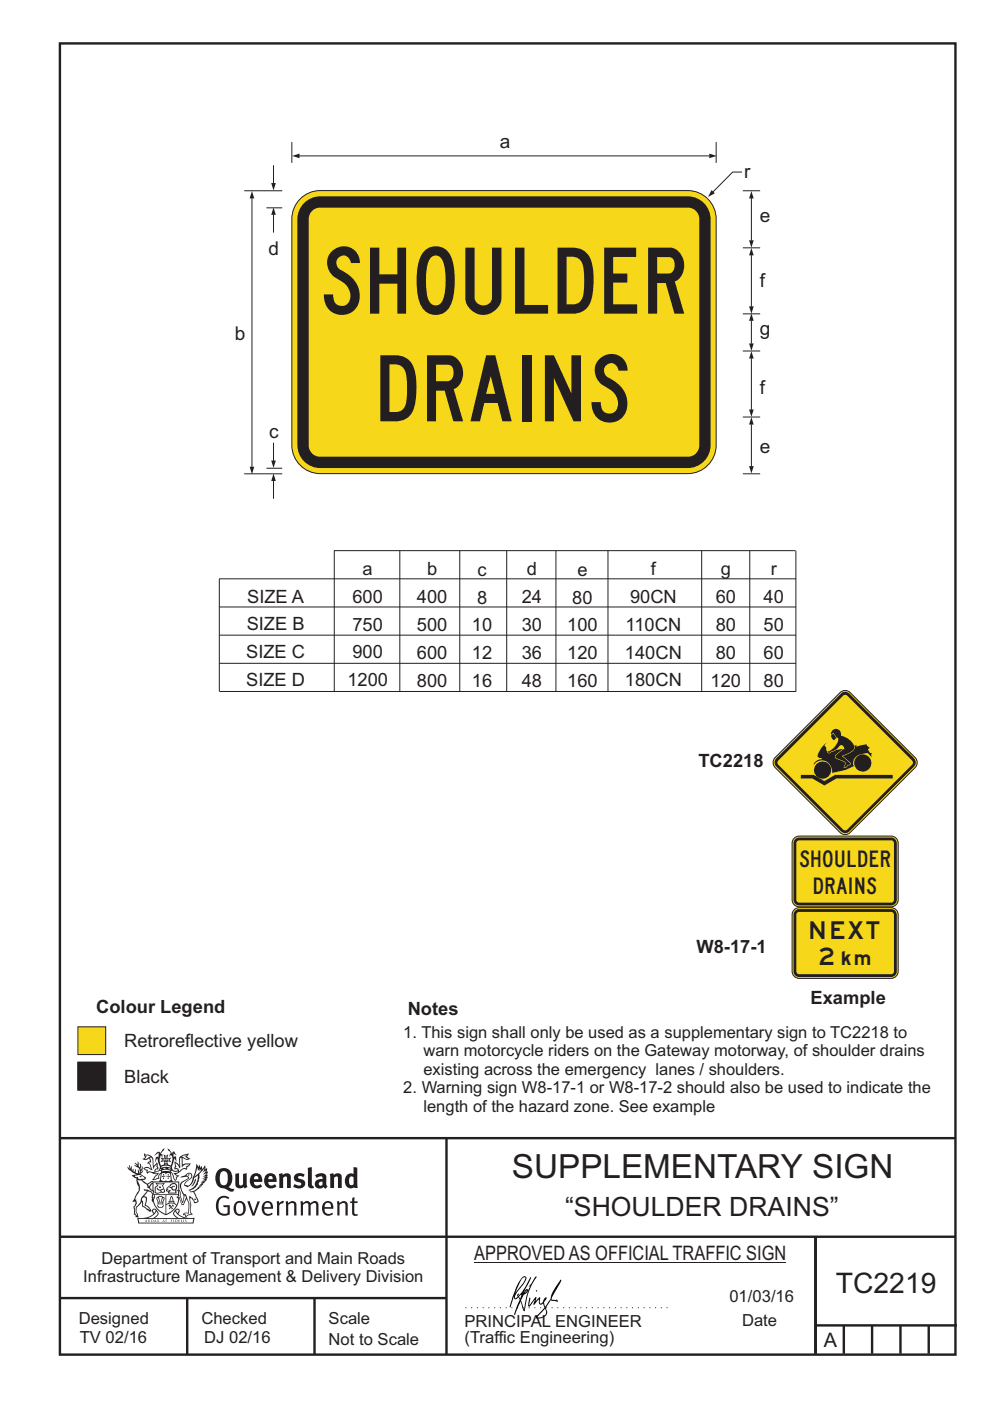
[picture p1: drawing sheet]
<svg xmlns="http://www.w3.org/2000/svg" width="210mm" height="297mm" viewBox="0 0 210 297" stroke-linecap="round" stroke-linejoin="round" font-family="sans-serif">
<g fill="none" stroke="#231f20" stroke-width=".51">
<path d="M12.7 9.2h190v278h-190zM12.7 241.3h189.9M94.7 241.4v45.8M12.7 275.2h82M12.7 262.2h190.1M39.7 275.2v12M66.7 275.2v12M173 262.2v24.8M173 281h30M179 281v6M185 281v6M191 281v6"/>
<path d="M197 281v6"/>
</g>
<path d="M100.6 267.7h66.2" fill="none" stroke="#231f20" stroke-width=".21"/>
<g fill="#231f20">
<path d="M47 248.5a2.55 2.55 0 0 0 0 2.7l.3 .1a.81 .81 0 0 0 1-.9v-.6a1.04 1.04 0 0 0-1.1-1.5zM46.3 248.1a1.82 1.82 0 0 1 2.1-.2 1.82 1.82 0 0 1 .9 1.9 2.29 2.29 0 0 1-.8 1.9l.7 .3h.5l-.2 .6a2.87 2.87 0 0 1-2-.7 2.12 2.12 0 0 1-1.7-3.1z" fill-rule="evenodd"/>
<path d="M49.9 248.9l.8-.2v2a.46 .46 0 0 0 .2 .6 .46 .46 0 0 0 .7-.2v-2.2l.7-.2v2.4l.2 .5-.6 .4-.2-.3a1.02 1.02 0 0 1-1.2 .2 1.02 1.02 0 0 1-.6-1.1z" fill-rule="evenodd"/>
<path d="M54 249.5l-.1 .5h.9a.49 .49 0 0 0-.2-.6 .49 .49 0 0 0-.6 .1zM53.4 249.2a1.34 1.34 0 0 1 1.6-.3 1.34 1.34 0 0 1 .6 1.5v.2h-1.7a.77 .77 0 0 0 .5 .8 .77 .77 0 0 0 .9-.3l.3 .4a1.59 1.59 0 0 1-2.1 .2 1.59 1.59 0 0 1-.4-2z" fill-rule="evenodd"/>
<path d="M57 249.5l-.1 .5h.9a.49 .49 0 0 0-.2-.6 .49 .49 0 0 0-.6 .1zM56.4 249.2a1.34 1.34 0 0 1 1.6-.3 1.34 1.34 0 0 1 .7 1.5v.2h-1.8a.77 .77 0 0 0 .5 .8 .77 .77 0 0 0 .9-.3l.3 .4a1.59 1.59 0 0 1-2 .2 1.59 1.59 0 0 1-.5-2z" fill-rule="evenodd"/>
<path d="M59.1 248.9l.8-.2 .1 .4a.95 .95 0 0 1 1-.3 .95 .95 0 0 1 .7 .8v2.3h-.8v-2.3a.46 .46 0 0 0-.8 .1v2.2h-.9z" fill-rule="evenodd"/>
<path d="M62.5 249.1a1.75 1.75 0 0 1 2.1-.1l-.2 .5-.6-.2a.43 .43 0 0 0-.6 .3l.4 .3a1.04 1.04 0 0 1 1.2 1.2 1.04 1.04 0 0 1-1.4 .9l-1.2-.4 .3-.6 1 .4 .4-.4a.88 .88 0 0 0-1-.5l-.4-.2-.1-.4z" fill-rule="evenodd"/>
<path d="M65.3 247.6l.8-.2 .1 3.8 .2 .2 .2 .5a.88 .88 0 0 1-1-.1 .88 .88 0 0 1-.3-1z" fill-rule="evenodd"/>
<path d="M67.8 250.6a.43 .43 0 0 0-.1 .7 .43 .43 0 0 0 .7-.1v-.7zM66.8 249.2a1.7 1.7 0 0 1 2.4 .1v1.8l.3 .4-.4 .5-.5-.3a1.03 1.03 0 0 1-1.7-.2 1.03 1.03 0 0 1 .8-1.5h.7v-.4a.8 .8 0 0 0-1.2 .1z" fill-rule="evenodd"/>
<path d="M69.9 248.9l.8-.2 .1 .4a.95 .95 0 0 1 1-.3 .95 .95 0 0 1 .7 .8v2.3h-.8v-2.3a.46 .46 0 0 0-.8 .1v2.2h-.8z" fill-rule="evenodd"/>
<path d="M74.3 249.5a1.48 1.48 0 0 0 0 1.7l.4 .1 .3-.2v-1.5l-.3-.2zM75 247.4l.8 .2 .1 4.3h-.7l-.1-.2a1.26 1.26 0 0 1-1.4 0 1.26 1.26 0 0 1-.6-1.3 1.29 1.29 0 0 1 .5-1.3 1.29 1.29 0 0 1 1.4-.2z" fill-rule="evenodd"/>
<path d="M46.4 253.9a1.72 1.72 0 0 1 2.2 0l-.2 .3a1.24 1.24 0 0 0-1.4-.1 1.24 1.24 0 0 0-.7 1.3 1.49 1.49 0 0 0 1.3 2l.7-.2v-1.3h-.9l-.1-.4h1.4v2a1.93 1.93 0 0 1-2.2-.1 1.93 1.93 0 0 1-.7-2.2l.2-.7z" fill-rule="evenodd"/>
<path d="M50.3 255.2a1.65 1.65 0 0 0 .3 2.2 .99 .99 0 0 0 1-1.5 .78 .78 0 0 0-.4-.8 .78 .78 0 0 0-.9 .1zM50 254.9a1.33 1.33 0 0 1 1.6-.1 1.33 1.33 0 0 1 .5 1.5 1.31 1.31 0 0 1-1.3 1.5 1.31 1.31 0 0 1-1.3-1.6l.1-.5z" fill-rule="evenodd"/>
<path d="M52.5 254.7l.4-.1 .9 2.6 .8-2.5h.5l-1.1 3h-.5z" fill-rule="evenodd"/>
<path d="M56.2 255.2l-.2 .7h1.4a.7 .7 0 0 0-.3-.8 .7 .7 0 0 0-.9 .1zM55.9 255a1.22 1.22 0 0 1 1.5-.2 1.22 1.22 0 0 1 .5 1.5h-1.9a.93 .93 0 0 0 .5 1 .93 .93 0 0 0 1.2-.2l.1 .3a1.43 1.43 0 0 1-1.7 .1 1.43 1.43 0 0 1-.6-1.7z" fill-rule="evenodd"/>
<path d="M58.7 254.8l.4-.2 .1 .5 .4-.3 .6-.2-.2 .6a.66 .66 0 0 0-.8 .6v1.9h-.4z" fill-rule="evenodd"/>
<path d="M60.6 254.8l.4-.2 .1 .5a.94 .94 0 0 1 1-.4 .94 .94 0 0 1 .8 .7v2.3h-.5l-.1-2.5a.81 .81 0 0 0-1.2 .3v2.2h-.4z" fill-rule="evenodd"/>
<path d="M63.7 254.7l.5-.1 .1 .5 .4-.3a.78 .78 0 0 1 1.1 .3 .9 .9 0 0 1 1-.5 .9 .9 0 0 1 .7 .8v2.3h-.4l-.1-2.5a.67 .67 0 0 0-1.1 .3v2.2h-.5v-2.4l-.4-.2-.7 .4v2.2h-.5z" fill-rule="evenodd"/>
<path d="M69 255.2l-.2 .7h1.4a.7 .7 0 0 0-.3-.8 .7 .7 0 0 0-.9 .1zM68.7 255a1.22 1.22 0 0 1 1.5-.2 1.22 1.22 0 0 1 .5 1.5h-1.9a.93 .93 0 0 0 .5 1 .93 .93 0 0 0 1.2-.2l.1 .3a1.44 1.44 0 0 1-1.7 .1 1.44 1.44 0 0 1-.6-1.7z" fill-rule="evenodd"/>
<path d="M71.4 254.8l.5-.2 .1 .5a.94 .94 0 0 1 1-.4 .94 .94 0 0 1 .7 .7v2.3h-.4l-.1-2.5a.81 .81 0 0 0-1.2 .3v2.2h-.5z" fill-rule="evenodd"/>
<path d="M74.7 254l.5-.2v.9h.7l-.1 .4h-.7l.1 2.2 .1 .1h.5l.1 .3a.75 .75 0 0 1-1.2-.6v-2h-.4v-.4h.4z" fill-rule="evenodd"/>
<path d="M30.8 244.9l1.1 .3-.9 .5h-.4l.5-.5zM31.8 245.5l.2-.1a2.44 2.44 0 0 1 .4 2l.1 .4 .7-1-.1 .6 .3 .3a.57 .57 0 0 0-.6 .8l-1-.2-.5 .2 .1-.5-.7-.2 .6-.2 1 .5 .1-.1-.6-1.3-.2-.1 .5-.1zM30.7 244.5l-.2 .4 .3 .4-.6 .4a1.04 1.04 0 0 0 1.4-.1l.2 .7h-.4l-.2 .4a.94 .94 0 0 1 .9 1.1l-.2-.1a1.16 1.16 0 0 0-1.5-.1l.3 .4 .4 .2 .1 .5 .2 .2v-.2a.94 .94 0 0 1 1.1 .2h.9l-1.2 1.2a1.13 1.13 0 0 0 1.2-.2l.4-.1-.1-.4 .5-.7a.83 .83 0 0 0-.6 1.1l-.3-.1-.7 .3 1.1-1.4-.5 .2-.5-.1 1.3-.5-.2-.2-.8 .4v-.3l.2-.2 .3 .1 .1-.3-.2-.4v-.6l-.2-.3-.6 .9v-.7a1.42 1.42 0 0 0-1.7-1.8z" fill-rule="evenodd"/>
<path d="M38.5 245.3l.5-.3 .7-.1-.6 .3 .8 .5h-.3zM38.3 245.5h.2l.1 2a1.69 1.69 0 0 1 1.5-.7l-.7 .5 .1 .5a1.1 1.1 0 0 0-1.5 .6l-.1-.5-.2-.2h-.5l.2-.4-.2-.7a1.42 1.42 0 0 1 .8 1.1l.2-.1zM37.1 246.2l.1 1-.2 .3v.5l.6-.1 .1 .2a.96 .96 0 0 1-1.1-.1l-.1 .1a1.06 1.06 0 0 0 1.3 .2v.1a.72 .72 0 0 1-1 .2l.3 .5 .6 .3-.4 .1-.1 .7-.3-.4-.3-1.1-.4-.4 .4 .9a1.54 1.54 0 0 0 .6 1.2l.2-.3a.58 .58 0 0 1 .5-.7l.1-.2h-.3l-.4-.3 .9-.5a.93 .93 0 0 1 1.1-.5l.1 .2 .2-.1 .1-.5a.99 .99 0 0 0 .7-.9l-1.3 .1-.4 .3v-1.5l.9 .4 .8-.3h-.3l-.5-.4 .4-.7-.7 .2a1.46 1.46 0 0 0-1.3 2.1v.4l-.2-.4z" fill-rule="evenodd"/>
<path d="M35.6 248.9l.2 .1-.1 .4h.3l-.3 .1v.5l-.1-.6h-.3l.3-.1z" fill-rule="evenodd"/>
<path d="M34.6 248.9l.2 .1-.1 .3 .4 .1h-.4v.6l-.1-.5-.3-.1h.3z" fill-rule="evenodd"/>
<path d="M34.3 248.8a.57 .57 0 0 1 .9 .2 .57 .57 0 0 1 .9-.2l.2 1.4-.2 .1a.57 .57 0 0 1-.9-.1 .69 .69 0 0 1-1.1 0zM34.2 248.1l-.3 2.1-.2 .4h2.9l-.1-.4-.3-2.1h-.2v.3l-.8-.1-.9 .1 .1-.3z" fill-rule="evenodd"/>
<path d="M34.2 252.4a.3 .3 0 0 0 .6 0 .3 .3 0 0 0-.6 0zM33.3 251l.3 .3-.3 .3a.79 .79 0 0 0 0 1.3l.8-.2-.1-.3a.55 .55 0 0 1-.7-.6h.1l.1 .3 .4 .1 .8-.2-.4-.7 .4-.3-.7 .1zM33 250.7l1.1 .2 .9-.2-.4 .7 .4 1.1a.56 .56 0 0 1-.8 .3l-.2 .1a.73 .73 0 0 1-.9 .1 .73 .73 0 0 1-.3-.9v-.4l.5-.4z" fill-rule="evenodd"/>
<path d="M35.6 251.9l.7-.5a.58 .58 0 0 1 1-.1 .58 .58 0 0 1-.5 .9l-.2-.3a.43 .43 0 0 1 .6-.3v-.1a.57 .57 0 0 0-.8 .2l-.2-.1-.3 .2 .4 .1a.55 .55 0 0 0 .9 .5v.5h-1.3l.3-.4-.1-.2-.6 .1 .2-.2-.2-.1zM35.4 251.8l-.1 .2a.39 .39 0 0 0 .2 .7l.3-.1-.2 .5h1.9l-.1-.8a.86 .86 0 0 0-.1-1.4 .86 .86 0 0 0-1.3 .4z" fill-rule="evenodd"/>
<path d="M36 254.8h.8v.2h-.8zM36.4 253.8l.2 .8h-.4zM36.4 253.5l-.3 .5-.1 .6h-.2v.4l-.7 .4 .1 .2a1.48 1.48 0 0 1 2.2 .1l.2-.1-.6-.5v-.5h-.2l-.1-.6z" fill-rule="evenodd"/>
<path d="M35.8 255.4l.3 .1 .2 .3 .3-.2-.2-.2a.38 .38 0 0 1 .4 .5l-.1-.2-.3 .3 .3 .2-.3 .2-.1-.3-.4 .3-.1-.2 .4-.3-.2-.1-.1 .1z" fill-rule="evenodd"/>
<path d="M34.5 254h.2v.2l-.3 .6h-.1zM33.6 255.3h.9v.2a.55 .55 0 0 1-.8 .4v-.2h-.2zM33.4 254h.2l.2 .8h-.2zM33.6 255h.8l.1 .1-.8 .1zM33.8 253.7h.5l-.2 1.1h-.2zM33.3 253.8l-.1 .3 .3 1.2a.48 .48 0 0 0-.1 .5 .48 .48 0 0 0 .4 .3l.6-.1a.49 .49 0 0 0 .2-.7l.3-1.2-.1-.3a1.42 1.42 0 0 0-1.5 0z" fill-rule="evenodd"/>
<path d="M33.6 251.6h.5l.1 .3h-.4z" fill-rule="evenodd"/>
<path d="M41.3 250.1l.3-.2-.2 .9-.6 .7h-.2l.5-.7z" fill-rule="evenodd"/>
<path d="M39.7 249l.3-.2 .5 .2a.88 .88 0 0 1-.6 1.1 1.22 1.22 0 0 0-.8 1.3l.5 .2a.72 .72 0 0 0 .9-.4l.5-.8 .2-.6 .8-.6v.3a2.85 2.85 0 0 1-2 2.8l.1 .1a2.13 2.13 0 0 0 1.9-1.5l-.1-.2a2.01 2.01 0 0 0 .3-1.8l1.2-1.3-.4 1 .7-.5-.7 1 .8-.4-.8 .8 .7-.1-.9 .5 .8-.1-.8 .4h.7l-.8 .3 .3 .2h-.4l.2 .4-.4-.1 .2 .3h-.4l.1 .3h-.1a2.16 2.16 0 0 1-2 1l.1 .2h.4a.76 .76 0 0 1 .7 .7l.5 1.2-.6 .2a1.45 1.45 0 0 0-1.2-1.3l.3 1.8-.1 1.9 .4 .2a1.07 1.07 0 0 0-1.2 .4v-.3l-.5-.2a.87 .87 0 0 1 1-.1l.1-.7a4.4 4.4 0 0 0-.6-3.1l-.1-.3h-.2a2.16 2.16 0 0 1-.7-2.2l.3-.3 1.2-.8a.55 .55 0 0 0-.4-.7zM37.8 252.4a.76 .76 0 0 1 .3 1.1l.6 1.6 .4-1.7 .2 .1a.61 .61 0 0 1-.1 .9l-.3 .9h-.2l-.7-1.6-.3 .1a1.18 1.18 0 0 0 .1-1.4zM41.8 247.5l.2 .8 .3-.6v.6l.3-.5a1.9 1.9 0 0 1-1.1 1.4l-.3 .3zM38.2 249.6l1.4-.1 .2 .1v.3l-.5 .3a1.26 1.26 0 0 0-1 1.9l.2 .7a1.84 1.84 0 0 1 .2 2l-.4-1.3a.96 .96 0 0 0-.4-1.3l-.4 .3a.78 .78 0 0 1-.1 1.3l.2 .2h.4l.4 1.1a.38 .38 0 0 0 .2 .4 .38 .38 0 0 0 .4-.1l.6-1.2a2.94 2.94 0 0 1 .3 2.5v.5l-.8-.1-.3 .4v.2l.4-.1 .1 .4 .2 .1a1.02 1.02 0 0 1 1.3-.5l-.1-.4-.3-.1 .2-1.7-.3-1.4 .1 .1a1.14 1.14 0 0 1 .7 .9 .63 .63 0 0 0 .9-.2 .63 .63 0 0 0-.2-.8l-.6-1.3 .9-.6 .2-.3 .2-.1v-.2h.3l-.1-.3h.4l-.1-.3 .5-.1-.2-.2 .5-.4 .1-.2-.3 .1 .5-.6-.3 .1 .3-.6-.4 .1 .4-.5v-.3l-.3 .2 .1-.6v-.3l-.4 .3-.1-.8-.5 .8-.2-.7-.2 .5-.3-.8-.1 .6-.5-.8-.1 1.4-.7 1.9a1.81 1.81 0 0 1-.9 1.4l-.6-.2a1.75 1.75 0 0 1 1.1-1.2 .75 .75 0 0 0 .1-1.3 .75 .75 0 0 0-1.2 .5z" fill-rule="evenodd"/>
<path d="M41.2 254.2l.3-.1 .1 .3h-.4z" fill-rule="evenodd"/>
<path d="M29.4 258.4h11.6l-.2 .8h-11.3zM31.3 258.2l.5-.1a2.48 2.48 0 0 0 1.4-1.3l.2 .6-.5 .5-.4 .3zM32.5 256.6l.3-.2 .2 .2-.3 .6zM37.2 256.8a2.65 2.65 0 0 0 1.8 1.4h-1.1l-.5-.3-.5-.5zM37.4 256.6l.2-.2 .3 .2-.3 .6zM29.2 258.2l.1 1.2h11.7l.3-1.1-.2-.1a4.1 4.1 0 0 1-3.3-.9l.3-.4-.1-.5a1.06 1.06 0 0 0-1.3 .9l.2 .4 .6 .5h-4.7l.3-.1a.84 .84 0 0 0 .6-.7 .84 .84 0 0 0-.5-.9l-.3-.2-.5 .1-.1 .5 .3 .4a4.2 4.2 0 0 1-3.4 .9z" fill-rule="evenodd"/>
<path d="M31 258.7l.1 .2h-.2zM31 258.6l-.3 .5 .4-.1 .2 .1z" fill-rule="evenodd"/>
<path d="M31.3 258.6h.2v.4a.25 .25 0 0 0 .3-.1 .25 .25 0 0 0-.1-.3h.1a.29 .29 0 0 1 0 .4 .29 .29 0 0 1-.4 0 .29 .29 0 0 1 0-.4z" fill-rule="evenodd"/>
<path d="M32.2 258.6a.22 .22 0 0 1 .3 .2 .22 .22 0 0 1-.3 .2zM32 258.6v.5a.33 .33 0 0 0 .5-.1 .33 .33 0 0 0 0-.4 .33 .33 0 0 0-.5 0z" fill-rule="evenodd"/>
<path d="M32.9 258.7l.1 .2h-.2zM32.9 258.6l-.2 .5 .3-.1 .2 .1z" fill-rule="evenodd"/>
<path d="M33.3 258.6h.2v.2l.3-.2-.2 .2 .2 .3-.3-.2-.1 .2h-.1l.2-.3z" fill-rule="evenodd"/>
<path d="M34.7 258.7l.1 .2h-.2zM34.7 258.6l-.3 .5 .4-.1 .2 .1z" fill-rule="evenodd"/>
<path d="M35 258.6h.4h-.1v.5h-.2l.1-.5z" fill-rule="evenodd"/>
<path d="M36.2 258.6h.3h-.2v.2h.2h-.2l.1 .3h-.2z" fill-rule="evenodd"/>
<path d="M36.7 258.6h.2v.5h-.2z" fill-rule="evenodd"/>
<path d="M37.3 258.6a.22 .22 0 0 1 .3 .2 .22 .22 0 0 1-.3 .2zM37.1 258.6v.5a.33 .33 0 0 0 .5-.1 .33 .33 0 0 0 0-.4 .33 .33 0 0 0-.5 0z" fill-rule="evenodd"/>
<path d="M37.8 258.6h.3h-.1v.2h.1h-.1v.2l.1 .1h-.3z" fill-rule="evenodd"/>
<path d="M38.3 258.6h.3l-.1 .4 .2 .1h-.4z" fill-rule="evenodd"/>
<path d="M38.9 258.6h.2v.5h-.2z" fill-rule="evenodd"/>
<path d="M39.3 258.6h.2l-.2 .1 .2 .2-.1 .2h-.1v-.2l.2 .1z" fill-rule="evenodd"/>
<path d="M34.2 247.4a1.51 1.51 0 0 1 2 .2 2.67 2.67 0 0 0-2.1 0zM35.7 247.6l.4 .2 .1 .2-.4-.1zM34.6 247.7l.4-.1 .2 .2h-.4zM34 247.9l.3 .1-.3 .1zM34.9 246.9l.3-.2 .2 .2zM34.9 245.7h.2v.4h-.2zM35 245.1l.2 .2 .2-.2-.1 .4h-.2zM35.1 246.3h.2l.1 .4-.2-.2-.2 .2zM35.3 245.7h.2v.4h-.2zM34.4 245.7l.3 .1v.2l-.3 .1 .2-.2zM35.7 245.8l.3-.1-.2 .2 .2 .2-.4-.1zM32.7 244.9l1-.5-.1 1-.2-.1-.4 .1-.2 1.1 .5-1 .2 .9a1.84 1.84 0 0 1 .3 1.7l.4 .1a2.48 2.48 0 0 1 2.2 .1l.2-.3-.2-.7 .7-1.7 .4 .6-.2-1-.2-.1-.2 .3v-.9l.6 .4-.6-.7h-.3l-.1 .4-.5-.8-.5-.3 .2 .4 .5 .6-.4 .7 .4-.3a2.06 2.06 0 0 1 0 2.2l-.6-.2-.1-.6 .1-.1 .8 .2-.4-.5 .4-.5-.7 .2-.2-.2 .2-.7-.5 .4-.5-.4 .2 .7-.2 .2-.7-.2 .4 .5-.4 .5 .7-.2 .2 .1-.2 .6-.5 .2a2.02 2.02 0 0 1 0-2.2l.3 .5-.1-.6-.3-.1 .8-1.2-.5 .3-.4 .7-.2-.3a.8 .8 0 0 0-.8 .5z" fill-rule="evenodd"/>
<path d="M29.2 250.1l.3 .2a.61 .61 0 0 1 .8 .3l.3 .2a.8 .8 0 0 1 .6 1l.4 .1 .5 .6a1 1 0 0 1 .5 1l-.1 .7v-.5h-.1a.96 .96 0 0 0-.8-1.3l-.3-.2h-.6l-.1-.1-.2 .1 .2 .3h.5l-1.1 1.4-.2 .9-.4 .6a1.33 1.33 0 0 0-.5 1.8l.2 .5a1.26 1.26 0 0 1-.5-1.4l-.1-.4a1.56 1.56 0 0 0 .4-1.7l-.3 .2 .2-.5a3.2 3.2 0 0 0 .7-3zM30.4 253.9h.4a2.06 2.06 0 0 1-.1 1.6l.7 .5 .4 .5-.6-.2-.8-.6-.1-.9a.51 .51 0 0 1 .1-.9zM28.6 249.3a1.52 1.52 0 0 1 2.1 .6l-1.1 .1-.2-.1-.2-.4-.4 .1zM27.5 247v.8l-.3-.4-.2 .1a3.1 3.1 0 0 0 2 1.5l-1 .1 .5 .6 .5 .1v1.1a1.84 1.84 0 0 1-.2 2.5l-.4 .9-.4 .4 .3 .1 .4-.1 .1 .4-.2 .5-.3 .2 .1 1.8 .2-.1 .2 .6h.2l.4-.1-.1-.5a1.3 1.3 0 0 1-.1-1.6l.8-1.1 .2 1.1 .6 .2 .4 .6 .2-.2 .2 .4 .5-.1a1.85 1.85 0 0 0-1.2-1.3l.1-.3a1.39 1.39 0 0 0 0-1.5h-.5l.5-.6a.66 .66 0 0 1 .9-.4 .66 .66 0 0 1 .3 .9l-.1 .4h.2v.1l-.2 .3 .2 .5 .2-.3a2.24 2.24 0 0 0 .1-2.2 .73 .73 0 0 1-.7-.6 .73 .73 0 0 1 .5-.8l.1-.2a.94 .94 0 0 0-.9 .8 .48 .48 0 0 1-.1-.5 .48 .48 0 0 1 .5-.3l.5-.3a.51 .51 0 0 0-.8 .2l-.5 .3-1-.8 .6-.1 .1-.5-1.1-.7 .5-.4v-.4l-.5 .5 .1-.2a.69 .69 0 0 0 .2-1.1v.5l-.3 .2 .1-1.1-.3-.2 .1 .6-.1 .2-.4-1.2v.6l-.7-.3 .6 .6-.6-.2 .2 .3a1 1 0 0 1 .8 1.5l-.2-.8v.8l-.5-.2-.1-.7-.2 .6-.2-.1v-.6l-.2 .4-.2-.2 .1-.7-.2 .5z" fill-rule="evenodd"/>
<path d="M29.5 249.5l.3-.2 .3 .3z" fill-rule="evenodd"/>
<path d="M32.4 250.5h5.6v2l-.2-.1v-1.7h-5.2v2.5h5.2v-.8l.1 .2-.1 1.1v-.3h-2.5v4a4.1 4.1 0 0 0 2.6-3.6l.1-.1a4 4 0 0 1-2.8 3.9 4.2 4.2 0 0 1-2.8-4.7l.1 1.3 .1-.1a3.8 3.8 0 0 0 2.5 3.3v-4h-2.5l-.2-.9z" fill-rule="evenodd"/>
<circle cx="40" cy="249.1" r=".17"/>
</g>
<path d="M16.5 225.2h5.9v5.9h-5.9z" fill-rule="evenodd" fill="#ed1c24" stroke="#231f20" stroke-width=".21"/>
<path d="M16.5 225.2h5.9v5.9h-5.9z" fill-rule="evenodd" fill="#231f20" stroke="#231f20" stroke-width=".21"/>
<path d="M16.5 217.7h5.9v5.9h-5.9z" fill-rule="evenodd" fill="#f7d719" stroke="#231f20" stroke-width=".21"/>
<path d="M98.7 277.3h43.3" fill="none" stroke="#231f20" stroke-width=".21" stroke-dasharray=".2 1" stroke-linecap="butt"/>
<path d="M63.7 42.2a6 6 0 0 1 4.2-1.8h78a6 6 0 0 1 6 6v48a6 6 0 0 1-6 6h-78a6 6 0 0 1-6-6v-48a6 6 0 0 1 1.8-4.2z" fill-rule="evenodd" fill="#f7d719" stroke="#231f20" stroke-width=".21"/>
<path d="M64.2 43.4a4.8 4.8 0 0 1 3.7-1.8h78a4.9 4.9 0 0 1 4.8 4.9v47.9a4.9 4.9 0 0 1-4.8 4.8h-78a4.9 4.9 0 0 1-4.8-4.8v-47.9a4.8 4.8 0 0 1 1.1-3.1z" fill-rule="evenodd" fill="#231f20"/>
<path d="M66.4 44.6l.9-.5 .6-.1h78a2.41 2.41 0 0 1 2.4 2.4v48a2.41 2.41 0 0 1-2.4 2.4h-78a2.41 2.41 0 0 1-2.4-2.4v-48a2.4 2.4 0 0 1 .9-1.8z" fill-rule="evenodd" fill="#f7d719"/>
<path d="M159.4 90v8.9" fill="none" stroke="#231f20" stroke-width=".21"/>
<g fill="#231f20">
<path d="M159.4 88.4l.5 1.6h-1z"/>
<path d="M158.9 98.8h1l-.5 1.6z"/>
</g>
<path d="M159.4 42v9" fill="none" stroke="#231f20" stroke-width=".21"/>
<g fill="#231f20">
<path d="M159.4 40.5l.5 1.6h-1z"/>
<path d="M158.9 50.9h1l-.5 1.6z"/>
</g>
<path d="M63.5 33.1h87" fill="none" stroke="#231f20" stroke-width=".21"/>
<g fill="#231f20">
<path d="M62 33.1l1.5-.5v.9z"/>
<path d="M150.4 32.6l1.6 .5-1.6 .4z"/>
</g>
<path d="M159.4 76v10.9" fill="none" stroke="#231f20" stroke-width=".21"/>
<g fill="#231f20">
<path d="M159.4 74.4l.5 1.6h-1z"/>
<path d="M158.9 86.8h1l-.5 1.6z"/>
</g>
<path d="M159.4 54.1v10.9" fill="none" stroke="#231f20" stroke-width=".21"/>
<g fill="#231f20">
<path d="M159.4 52.6l.5 1.5h-1z"/>
<path d="M158.9 64.9h1l-.5 1.6z"/>
</g>
<path d="M159.4 68v4.9" fill="none" stroke="#231f20" stroke-width=".21"/>
<g fill="#231f20">
<path d="M159.4 66.4l.5 1.6h-1z"/>
<path d="M158.9 72.8h1l-.5 1.6z"/>
</g>
<g fill="none" stroke="#231f20" stroke-width=".21">
<path d="M61.9 30.1v4.4M151.9 30.1v4.4M51.8 40.4h8.1M53.4 42v57M56.5 44.1h3.4M157.6 52.5h3.6M157.6 40.4h3.6M157.6 74.4h3.6M157.6 66.5h3.6M56.5 99.3h3.4M157.6 88.4h3.6M51.8 100.5h8.1"/>
<path d="M157.6 100.5h3.6"/>
</g>
<g fill="#231f20">
<path d="M53.4 40.5l.5 1.6h-.9z"/>
<path d="M53 99h.9l-.5 1.5z"/>
</g>
<path d="M58 93.9v3.8" fill="none" stroke="#231f20" stroke-width=".21"/>
<path d="M57.5 97.6h1l-.5 1.6z" fill="#231f20"/>
<path d="M58 35v3.9" fill="none" stroke="#231f20" stroke-width=".21"/>
<path d="M57.5 38.8h1l-.5 1.6z" fill="#231f20"/>
<path d="M58 45.5v3.8" fill="none" stroke="#231f20" stroke-width=".21"/>
<path d="M58 44l.5 1.5h-1z" fill="#231f20"/>
<path d="M157.4 36.5h-2l-4.2 4.2" fill="none" stroke="#231f20" stroke-width=".21"/>
<path d="M150.9 40.3l.7 .7-1.4 .8z" fill="#231f20"/>
<path d="M58 101.9v3.9" fill="none" stroke="#231f20" stroke-width=".21"/>
<path d="M58 100.4l.5 1.6h-1z" fill="#231f20"/>
<g fill="none" stroke="#231f20" stroke-width=".21">
<path d="M70.8 116.7h97.9M70.9 116.7v29.9M84.8 116.7v29.9M97.5 116.7v29.9M107.5 116.7v29.9M117.9 116.7v29.9M129 116.7v29.9M148.8 116.7v29.9M159 116.7v29.9M168.8 116.7v29.9h-122.3M46.5 134.7h122.3M46.5 128.7h122.3"/>
<path d="M168.8 122.7h-122.3v23.8M46.5 140.6h122.3"/>
</g>
<g fill="#000">
<path d="M111.6 273.7l.2-.2-.5 .7zM110.4 274.5l.2 .1-.3 .8-.2-.5zM110.9 270.9h.5a9.3 9.3 0 0 1-2 3.1l-.1 .3 1-2.5zM110.6 271a14.7 14.7 0 0 0-2.2 4.9l-.3 1.2 .1 .1 .8-2.3a.42 .42 0 0 0 .2 .6 .42 .42 0 0 0 .6-.3l.2-.1 .2 .5-1.1 3.2h.2l1.1-2.9 .6 1.9 .2 .2 .2-.5a13.5 13.5 0 0 1 2-6.2l.4-.5-.1-.2-1.6 2.1 .4-.1a14.9 14.9 0 0 0-1.3 5.1l-.4-1.1a1.39 1.39 0 0 1 .2-1.9l.1-.2a.92 .92 0 0 0 .8-1.2 .75 .75 0 0 0-.8 .7l-.1 .2 1.6-3.4h-.1l-.4 .7a10.5 10.5 0 0 1-2.2 3.3l.2-.5a.32 .32 0 0 0-.4 .2 .32 .32 0 0 0 .1 .4l-.5 .4a3.2 3.2 0 0 1 1.1-2.3l.5-.6a2.49 2.49 0 0 0 .7-1.6l-.4-.2z" fill-rule="evenodd"/>
<path d="M113.7 273.6l.3 .2h-.3z" fill-rule="evenodd"/>
<path d="M115.6 277.5a1.15 1.15 0 0 1 .1 1.3 1.15 1.15 0 0 1-1.2 .5l-.6 .1zM112.2 275.2l-.2 1.6 .2 .2 1.2-1.5-.2 1.1 1.1-1.1a.94 .94 0 0 0 .4 1.1l.5-.3 .3 .9-1.2 1.3a.98 .98 0 0 0-.5 1 1.9 1.9 0 0 0 2.3-1.3l-.1-.2a1.02 1.02 0 0 1 .2-1.4l.6-1 1.5 .3-.2-.4v.2l-1.1-.1v-.3l2-3.6 .1-.2-.2-.2-1.7 2.8a6.6 6.6 0 0 1-1.6 2.9l-.1-.2a1.01 1.01 0 0 1 .4-1.4l.1-.2-.3-.1-.4 .4-.1 .5-.6 .4-.1-.4 .1-.9-.2-.1-.9 1 .3-1h-.2l-1.4 1.8 .3-1.5v-.1z" fill-rule="evenodd"/>
</g>
<path d="M168.3 177.9l.7-.6h.5h19.5a1.51 1.51 0 0 1 1.5 1.5v12a1.51 1.51 0 0 1-1.5 1.5h-19.5a1.51 1.51 0 0 1-1.5-1.5v-12z" fill-rule="evenodd" fill="#f7d719" stroke="#231f20" stroke-width=".21"/>
<path d="M168.8 177.8l.7-.2h19.5a1.21 1.21 0 0 1 1.2 1.2v12a1.21 1.21 0 0 1-1.2 1.2h-19.5a1.21 1.21 0 0 1-1.2-1.2v-12l.1-.4z" fill-rule="evenodd" fill="#231f20"/>
<path d="M169.1 178.3l.4-.1h19.5a.6 .6 0 0 1 .6 .6v12a.6 .6 0 0 1-.6 .6h-19.5a.6 .6 0 0 1-.6-.6v-12z" fill-rule="evenodd" fill="#f7d719"/>
<path d="M168.3 193.1l.7-.6 .5-.1h19.5a1.51 1.51 0 0 1 1.5 1.5v12a1.51 1.51 0 0 1-1.5 1.5h-19.5a1.51 1.51 0 0 1-1.5-1.5v-12z" fill-rule="evenodd" fill="#f7d719" stroke="#231f20" stroke-width=".21"/>
<path d="M168.8 193l.7-.3h19.5a1.21 1.21 0 0 1 1.2 1.3v11.9a1.21 1.21 0 0 1-1.2 1.2h-19.5a1.21 1.21 0 0 1-1.2-1.2v-11.9l.1-.4z" fill-rule="evenodd" fill="#231f20"/>
<path d="M169.1 193.5l.4-.2h19.5a.6 .6 0 0 1 .6 .6v12a.6 .6 0 0 1-.6 .6h-19.5a.6 .6 0 0 1-.6-.6v-12z" fill-rule="evenodd" fill="#f7d719"/>
<path d="M164.4 160.6l13.8-13.8a1.5 1.5 0 0 1 2.1 0l13.8 13.8a1.5 1.5 0 0 1 0 2.1l-13.8 13.8a1.5 1.5 0 0 1-2.1 0l-13.8-13.8a1.5 1.5 0 0 1 0-2.1z" fill-rule="evenodd" fill="#f7d719" stroke="#231f20" stroke-width=".21"/>
<path d="M178.4 147l.1-.1a1.19 1.19 0 0 1 1.6 .1l13.8 13.8a1.21 1.21 0 0 1 0 1.7l-13.9 13.9a1.2 1.2 0 0 1-1.6-.1l-13.8-13.8a1.2 1.2 0 0 1 0-1.7z" fill-rule="evenodd" fill="#231f20"/>
<path d="M165.1 161.2l13.8-13.7 .5-.2 14 13.9a.62 .62 0 0 1 0 .9l-13.7 13.8-.5 .2-.3-.2-13.8-13.8a.61 .61 0 0 1 0-.9z" fill-rule="evenodd" fill="#f7d719"/>
<g fill="#231f20">
<path d="M176.2 156l.5-.5 .7 1-.5 .5-.5-.5z" fill-rule="evenodd"/>
<path d="M174.9 157.8l.4-.3-.5 .6 .4 .3 .1 .7 .4 .6h.4l1.3-.7 1.4-.2-1.5 1.2a.54 .54 0 0 0-.2 .6 .54 .54 0 0 0 .5 .4l1.2 .4a.55 .55 0 0 1 .4 .4 .55 .55 0 0 1-.2 .6l-.1 .3 .3 .1 .7-.5h.2l.4-.3-.2-.3-1.5-1.4a4 4 0 0 0 2.5-1.6l-.1-.7 .3 .1 .1-.2 .1 .4 2.2-.4v.2l.6 .5-.4 .3 .4 .8 .4 .1-.2 .2 .2 .4h-.1l-.8-.8-1 .2a1.97 1.97 0 0 0-1.9 2.6l-1.8 .9-2.8 .6a2.18 2.18 0 0 0-1.3-2.5 2.18 2.18 0 0 0-2.6 .7 2.35 2.35 0 0 1 1.7-1.2v-.2a.64 .64 0 0 1-.7-.2 .64 .64 0 0 1-.1-.7l.8-1.3z" fill-rule="evenodd"/>
<path d="M176.5 154.9a1.06 1.06 0 0 1 1.4-.2l.4 .5 .1 .7a3.5 3.5 0 0 1 2.8 2.6l-.1 .3a4.8 4.8 0 0 1-2.5 1.5l1.8 1.7-.3 .2h-.3l-.5 .5h-.3l.4-1-1.8-.9a.42 .42 0 0 1-.4-.3 .42 .42 0 0 1 .1-.4l1.8-1.3a.66 .66 0 0 0-.5-.8 .66 .66 0 0 0-.8 .5l-.6 .5-1 .4a.35 .35 0 0 1-.3 .2 .35 .35 0 0 1-.4-.3 3.2 3.2 0 0 0 2.3-2.5v-.3l-.3-.1-.8-1.1-.4 .5v-.5z" fill-rule="evenodd"/>
<path d="M169.9 164.3h2.7l2.3 1.3 2.2-1.3h12.3v.7h-12l-2.5 1.5-2.6-1.5h-2.4z" fill-rule="evenodd"/>
<circle cx="174.5" cy="163.3" r="1.83"/>
<circle cx="183" cy="161.8" r="1.83"/>
</g>
<g font-size="14" fill="#231f20">
<text x="68.7" y="66.5">SHOULDER</text>
<text x="80.7" y="89.3">DRAINS</text>
</g>
<text font-size="7.1" fill="#231f20" x="108.6" y="249.7">SUPPLEMENTARY SIGN</text>
<text font-size="6" fill="#231f20" x="177.3" y="274.1">TC2219</text>
<text font-size="5.6" fill="#231f20" x="119.9" y="257.8">“SHOULDER DRAINS”</text>
<g font-size="4.2" fill="#231f20">
<text x="100.6" y="267.2">APPROVED AS OFFICIAL TRAFFIC SIGN</text>
<text x="174.7" y="285.6">A</text>
</g>
<g font-size="4" fill="#231f20">
<text x="106" y="31.4">a</text>
<text x="157.8" y="37.7">r</text>
<text x="161.2" y="47.1">e</text>
<text x="56.9" y="54">d</text>
<text x="161.2" y="60.8">f</text>
<text x="161.2" y="71">g</text>
<text x="49.8" y="72.1">b</text>
<text x="161.2" y="83.6">f</text>
<text x="57.1" y="92.8">c</text>
<text x="161.2" y="95.9">e</text>
</g>
<g font-size="3.9" fill="#231f20">
<text x="76.9" y="121.9">a</text>
<text x="90.6" y="122">b</text>
<text x="101.3" y="122.1">c</text>
<text x="111.7" y="122">d</text>
<text x="122.5" y="122.1">e</text>
<text x="138.1" y="122">f</text>
<text x="152.9" y="122">g</text>
<text x="163.5" y="122">r</text>
<text x="52.4" y="127.8">SIZE A</text>
<text x="74.8" y="127.8">600</text>
<text x="88.4" y="127.9">400</text>
<text x="101.2" y="128">8</text>
<text x="110.7" y="127.9">24</text>
<text x="121.4" y="128">80</text>
<text x="133.6" y="127.9">90CN</text>
<text x="151.8" y="127.9">60</text>
<text x="162" y="127.9">40</text>
<text x="52.3" y="133.7">SIZE B</text>
<text x="74.8" y="133.7">750</text>
<text x="88.4" y="133.8">500</text>
<text x="100.1" y="133.9">10</text>
<text x="110.7" y="133.8">30</text>
<text x="120.3" y="133.9">100</text>
<text x="132.7" y="133.8">110CN</text>
<text x="151.8" y="133.8">80</text>
<text x="162" y="133.8">50</text>
<text x="52.2" y="139.6">SIZE C</text>
<text x="74.8" y="139.6">900</text>
<text x="88.4" y="139.7">600</text>
<text x="100.1" y="139.8">12</text>
<text x="110.7" y="139.7">36</text>
<text x="120.3" y="139.8">120</text>
<text x="132.6" y="139.7">140CN</text>
<text x="151.8" y="139.7">80</text>
<text x="162" y="139.7">60</text>
<text x="52.2" y="145.5">SIZE D</text>
<text x="73.7" y="145.5">1200</text>
<text x="88.4" y="145.6">800</text>
<text x="100.1" y="145.7">16</text>
<text x="110.7" y="145.6">48</text>
<text x="120.3" y="145.7">160</text>
<text x="132.6" y="145.5">180CN</text>
<text x="150.7" y="145.6">120</text>
<text x="162" y="145.6">80</text>
<text x="148.1" y="162.5">TC2218</text>
<text x="147.7" y="202.1">W8-17-1</text>
<text x="20.4" y="214.7">Colour Legend</text>
<text x="86.5" y="215.1">Notes</text>
<text x="171.9" y="212.9">Example</text>
<text x="26.3" y="222">Retroreflective yellow</text>
<text x="26.3" y="229.5">Black</text>
</g>
<text font-size="3.8" fill="#231f20" x="171.9" y="199">NEXT</text>
<text font-size="3.6" fill="#231f20" x="173.9" y="204.6">2</text>
<g font-size="3.5" fill="#231f20">
<text x="169.7" y="183.8">SHOULDER</text>
<text x="172.7" y="189.5">DRAINS</text>
<text x="85.5" y="220.1">1. This sign shall only be used as a supplementary sign to TC2218 to</text>
<text x="89.8" y="224">warn motorcycle riders on the Gateway motorway, of shoulder drains</text>
<text x="89.8" y="227.9">existing across the emergency lanes / shoulders.</text>
<text x="85.5" y="231.8">2. Warning sign W8-17-1 or W8-17-2 should also be used to indicate the</text>
<text x="89.8" y="235.7">length of the hazard zone. See example</text>
<text x="21.5" y="267.9">Department of Transport and Main Roads</text>
<text x="17.7" y="271.8">Infrastructure Management &amp; Delivery Division</text>
<text x="16.7" y="280.7">Designed</text>
<text x="42.7" y="280.7">Checked</text>
<text x="69.7" y="280.7">Scale</text>
<text x="98.5" y="281.4">PRINCIPAL ENGINEER</text>
<text x="154.7" y="276.1">01/03/16</text>
<text x="157.4" y="281.2">Date</text>
<text x="16.9" y="284.8">TV 02/16</text>
<text x="43.3" y="284.8">DJ 02/16</text>
<text x="69.7" y="285.2">Not to Scale</text>
<text x="98.5" y="284.8">(Traffic Engineering)</text>
</g>
<text font-size="2.2" fill="#231f20" x="178.6" y="204.6">km</text>
</svg>
